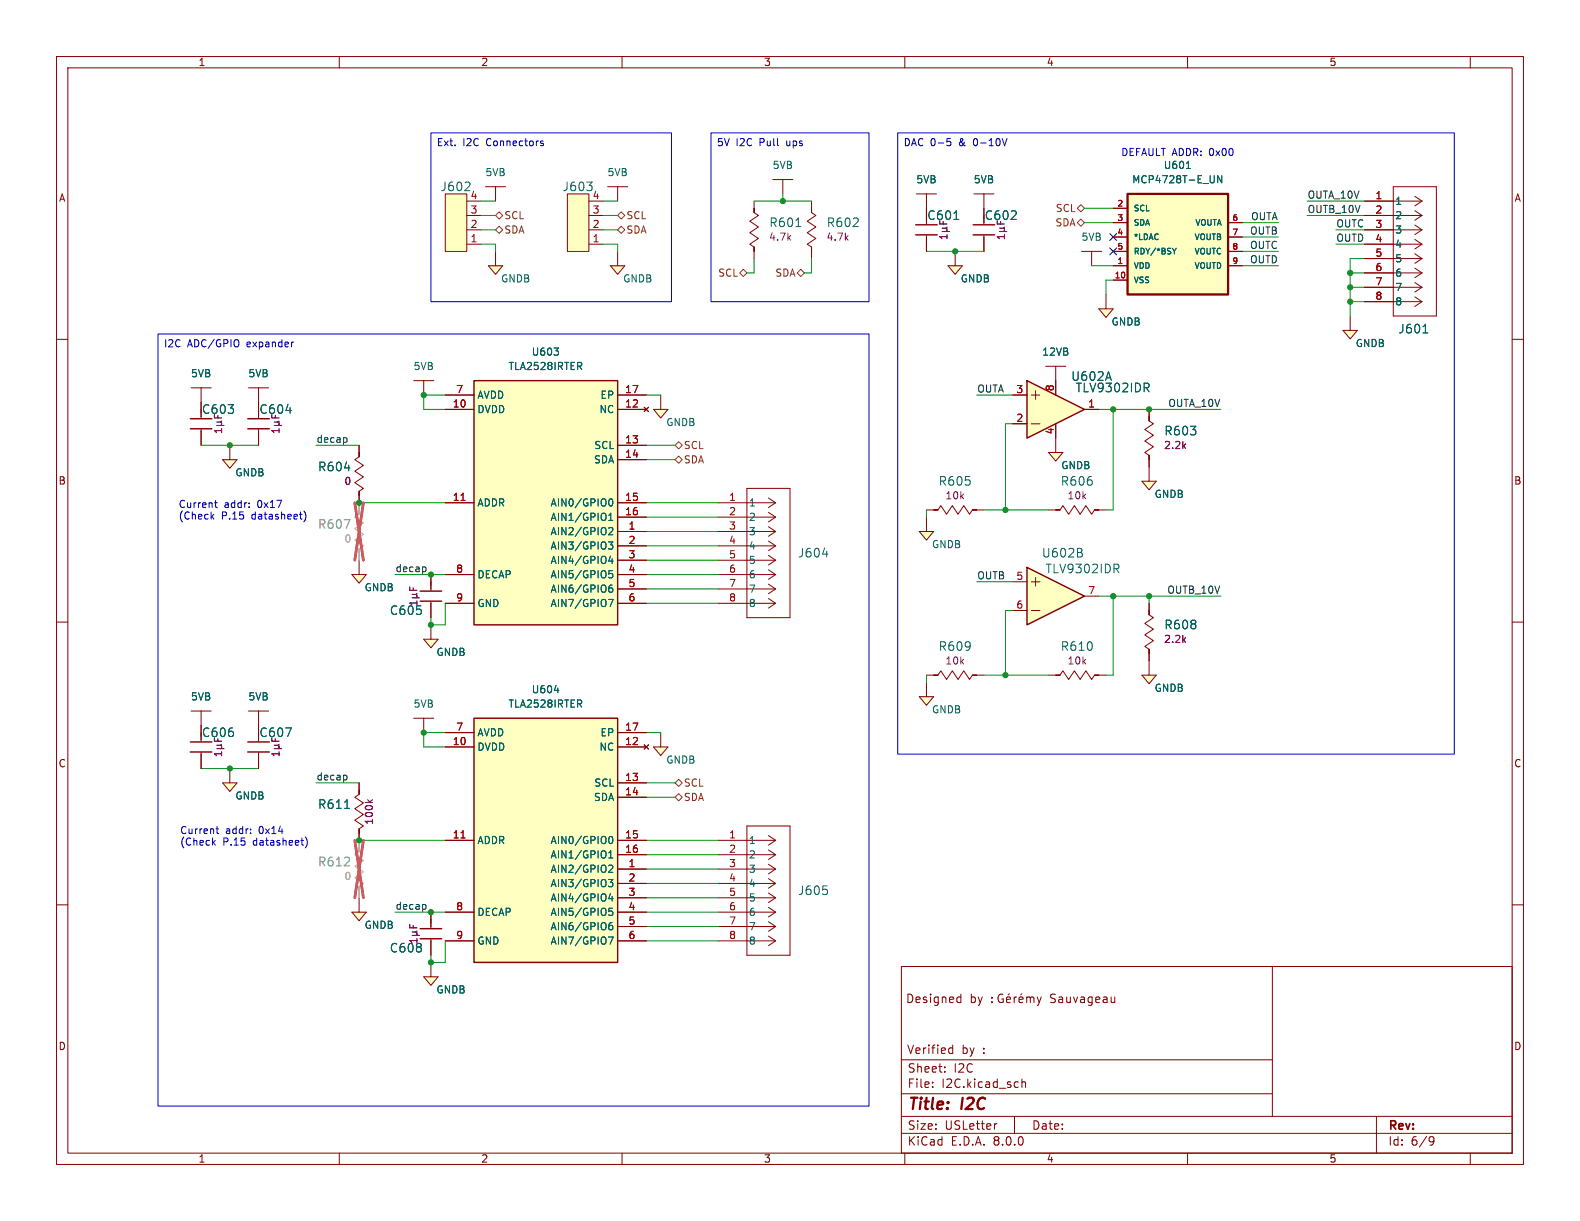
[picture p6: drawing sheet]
<svg xmlns="http://www.w3.org/2000/svg" width="279mm" height="216mm" viewBox="0 0 279 216" stroke-linecap="round" stroke-linejoin="round" font-family="sans-serif">
<g fill="none" stroke="#840000" stroke-width=".18">
<path d="M10 10h259.4v195.9h-259.4zM12 12h255.4v191.9h-255.4zM60 10v2M110 10v2M160 10v2M210 10v2M260 10v2M10 60h2M267.4 60h2M10 110h2M267.4 110h2M35.6 133.1v2.8"/>
<path d="M10 160h2M267.4 160h2M159.4 170.9h108v33h-108zM169.5 176.3l.4 .1M169.9 177.2l-.4 .1M169.9 175.8v1.5M175.4 177.1v.2M175.4 176.4v.1M177.3 175.9a.74 .74 0 0 0-.9 .5 .74 .74 0 0 0 .6 .9l.4-.2v-.5h-.3M178 176.8l.7-.2-.1-.2-.4-.1-.2 .2 .1 .7h.5M178.5 175.7l-.2 .2M179.3 176.3v1"/>
<path d="M179.8 176.3l-.3 .1-.2 .2M180.2 176.8l.7-.2-.1-.2-.4-.1-.2 .2 .1 .7h.5M180.7 175.7l-.2 .2M181.6 176.4l.4-.1 .2 .2M181.6 176.3v1M182.2 176.5l.2-.2 .4 .1v.9M182.2 176.5v.8M183.4 176.3l.4 1M183.8 177.3l-.2 .3-.2 .2M184.1 176.3l-.3 1M197.1 177.1l-.4 .2M197.1 176.3v1"/>
<path d="M225 170.9v26.5M159.4 197.4h108M159.4 193.4h65.6M159.4 187.4h65.6M164.9 192.1v.2M164.9 191.4v.1M167.1 189.4v.2M167.1 188.7v.1M167.9 186.2h.6M167.9 185.4h.6M168.5 184.8v1.5M176.3 198.7l-.3 .1"/>
<path d="M179.4 197.4v3M180.7 190.8v1.5M180.7 191.4l.2-.1 .4 .1 .1 .9M243.4 197.4v6.5M60 203.9v2M110 203.9v2M159.4 200.4h108M160 203.9v2M210 203.9v2M253 201l.5 .1a.99 .99 0 0 1-.4 1.4h-.2M253.6 201.6l-.3 .3h-.3M260 203.9v2"/>
</g>
<path d="M33.7 133h3.8M33.7 131.2h3.8" fill="none" stroke="#840000" stroke-width=".25"/>
<path d="M38.3 132.4h1.3M38.3 131.8h.7M39 131.8l.2 .2v.2l-.2 .2M39.2 132.9v.8M39.2 133.3h-1.3l.4 .4M39.2 131.6l-.2 .2" fill="none" stroke="#840084" stroke-width=".18"/>
<path d="M199.4 34.3h17.8v17.8h-17.8z" fill="#ffffc2"/>
<path d="M199.4 34.3h17.8v17.8h-17.8z" fill="none" stroke="#840000" stroke-width=".41"/>
<g fill="none" stroke="#840000" stroke-width=".18">
<path d="M136.7 31.8h3.5M138.4 31.8v2.5M143.5 37.6l.8 .5-1.6 1 1.6 1-1.6 1 1.6 1.1-1.6 1 .8 .5M143.5 36.8v.8zM143.5 35.6v1.2M196.8 36.8h2.6M196.8 39.4h2.6M217.2 39.4h2.5M143.5 43.7v.8zM143.5 44.5v1.2M196.8 47h2.6M196.8 49.5h2.6"/>
<path d="M196.8 41.9h2.6M196.8 44.5h2.6M217.2 47h2.5M217.2 41.9h2.5M217.2 44.5h2.5"/>
</g>
<path d="M209.8 29.8h.7M216.1 31.1v1.2l-.8-1.2v1.2M207.3 43.9l.4 .5M207.7 44.4v.5M208 43.9l-.3 .5" fill="none" stroke="#006464" stroke-width=".18"/>
<path d="M74.9 172.7h2.6l-1.3 1.5z" fill="#ffffc2"/>
<g fill="none" stroke="#840000" stroke-width=".18">
<path d="M133.3 37.6l.8 .5-1.5 1 1.5 1-1.5 1 1.5 1.1-1.5 1 .7 .5M133.3 36.8v.8zM133.3 35.6v1.2M241.3 38.1h10.2M241.3 35.6h10.2M246.4 33h7.6v22.9h-7.6zM250.2 39.8l1.3 .8M250.2 37.3l1.3 .8M250.2 34.7l1.3 .9M251.5 38.1l-1.3 .8M251.5 35.6l-1.3 .8M133.3 43.7v.8z"/>
<path d="M133.3 44.5v1.2M241.3 53.3h10.2M241.3 50.8h10.2M241.3 48.3h10.2M241.3 45.7h10.2M241.3 43.2h10.2M241.3 40.6h10.2M250.2 52.5l1.3 .8M250.2 50l1.3 .8M250.2 47.4l1.3 .9M250.2 44.9l1.3 .8M250.2 42.3l1.3 .9"/>
<path d="M251.5 53.3l-1.3 .9M251.5 50.8l-1.3 .8M251.5 48.3l-1.3 .8M251.5 45.7l-1.3 .9M251.5 43.2l-1.3 .8M251.5 40.6l-1.3 .9M76.2 101.6v2.8M76.2 106.4v2.8M76.2 170.2v2.5h-1.3l1.3 1.5 1.3-1.5h-1.3"/>
</g>
<path d="M140.7 40.1h.9M251.6 58.9h.9" fill="none" stroke="#006464" stroke-width=".18"/>
<path d="M74.3 106.3h3.8M74.3 104.5h3.8" fill="none" stroke="#840000" stroke-width=".25"/>
<path d="M72.5 103.8v.6h1.2M72.9 105.7h1.3M72.9 105.1h.7M73.1 104v.4M73.6 105.1l.1 .2v.2l-.1 .2M73.7 106.3v.7M73.7 106.6h-1.2l.1 .1M73.7 104.9l-.1 .2" fill="none" stroke="#840084" stroke-width=".18"/>
<path d="M62.2 101.6h2.6l-1.3 1.5z" fill="#ffffc2"/>
<path d="M63.5 99.1v2.5h-1.3l1.3 1.5 1.3-1.5h-1.3" fill="none" stroke="#840000" stroke-width=".18"/>
<path d="M237.5 58.4h2.5l-1.2 1.5z" fill="#ffffc2"/>
<path d="M238.8 55.9v2.5h-1.3l1.3 1.5 1.2-1.5h-1.2M203.2 74.4l.8 .5-1.6 1 1.6 1.1-1.6 1 1.6 1-1.6 1 .8 .5M203.2 73.7v.7zM203.2 72.4v1.3M203.2 80.5v.8zM203.2 81.3v1.3" fill="none" stroke="#840000" stroke-width=".18"/>
<path d="M115.6 132.1h2.5l-1.3 1.5z" fill="#ffffc2"/>
<g fill="none" stroke="#840000" stroke-width=".18">
<path d="M73.2 67.3h3.5M74.9 67.3v2.6M163.8 90.2h1.3M165.1 90.2h.8zM165.9 90.2l.5-.8 1 1.5 1-1.5 1 1.5 1-1.5 1 1.5 .6-.7M172 90.2h.7zM172.7 90.2h1.3M163.8 119.4h1.3M165.1 119.4h.8zM165.9 119.4l.5-.8 1 1.5 1-1.5 1 1.5 1-1.5 1 1.5 .6-.7M172 119.4h.7zM172.7 119.4h1.3"/>
<path d="M116.8 129.5v2.6h-1.2l1.2 1.5 1.3-1.5h-1.3"/>
</g>
<path d="M162.6 123.2h2.5l-1.3 1.5z" fill="#ffffc2"/>
<path d="M163.8 120.7v2.5h-1.2l1.2 1.5 1.3-1.5h-1.3" fill="none" stroke="#840000" stroke-width=".18"/>
<path d="M201.9 85.1h2.6l-1.3 1.5z" fill="#ffffc2"/>
<path d="M203.2 82.6v2.5h-1.3l1.3 1.5 1.3-1.5h-1.3M203.2 114.8v.8zM203.2 108.7l.8 .5-1.6 1 1.6 1.1-1.6 1 1.6 1-1.6 1 .8 .5M203.2 108v.7zM203.2 106.7v1.3M203.2 115.6v1.2" fill="none" stroke="#840000" stroke-width=".18"/>
<path d="M39.4 81.3h2.5l-1.3 1.5z" fill="#ffffc2"/>
<path d="M40.6 78.7v2.6h-1.2l1.2 1.5 1.3-1.5h-1.3M45.7 75.9v2.8" fill="none" stroke="#840000" stroke-width=".18"/>
<path d="M43.8 75.8h3.8M43.8 74h3.8" fill="none" stroke="#840000" stroke-width=".25"/>
<path d="M48.5 75.2h1.3M48.5 74.6h.7M49.2 74.6l.1 .2v.3l-.1 .1M49.3 75.8v.7M49.3 76.1h-1.2l.3 .4M49.3 74.4l-.1 .2" fill="none" stroke="#840084" stroke-width=".18"/>
<path d="M115.6 72.4h2.5l-1.3 1.5z" fill="#ffffc2"/>
<path d="M116.8 69.9v2.5h-1.2l1.2 1.5 1.3-1.5h-1.3" fill="none" stroke="#840000" stroke-width=".18"/>
<path d="M162.6 94h2.5l-1.3 1.5z" fill="#ffffc2"/>
<path d="M43.9 68.6h3.6M45.7 68.6v2.5M163.8 91.4v2.6h-1.2l1.2 1.5 1.3-1.5h-1.3M185.4 90.2h1.3M186.7 90.2h.8zM187.5 90.2l.5-.8 1 1.5 1-1.5 1 1.5 1-1.5 1 1.5 .5-.7M193.5 90.2h.8zM194.3 90.2h1.3M33.8 125.7h3.5M35.6 125.7v2.6" fill="none" stroke="#840000" stroke-width=".18"/>
<path d="M185.4 80h2.6l-1.3 1.5z" fill="#ffffc2"/>
<path d="M186.7 77.5v2.5h-1.3l1.3 1.5 1.3-1.5h-1.3" fill="none" stroke="#840000" stroke-width=".18"/>
<path d="M181.6 100.3l10.2 5.1-10.2 5.1z" fill="#ffffc2"/>
<path d="M179.1 108h2.5M179.1 102.9h2.5M182.4 108h1.5M182.4 102.9h1.5M183.1 102.1v1.5M191.8 105.4h2.5" fill="none" stroke="#840000" stroke-width=".18"/>
<path d="M181.6 100.3l10.2 5.1-10.2 5.1z" fill="none" stroke="#840000" stroke-width=".25"/>
<path d="M191.3 97.8l.1 .2-.1 .4M191.3 97.1v.4M197.7 99.8l.2 .2-.2 .5M197.4 100.6l.5 .7" fill="none" stroke="#006464" stroke-width=".18"/>
<path d="M74.9 113h2.6l-1.3 1.6z" fill="#ffffc2"/>
<path d="M76.2 110.5v2.5h-1.3l1.3 1.6 1.3-1.6h-1.3" fill="none" stroke="#840000" stroke-width=".18"/>
<path d="M83.8 67.3h25.4v43.2h-25.4z" fill="#ffffc2"/>
<path d="M33.7 75.8h3.8M33.7 74h3.8M83.8 67.3h25.4v43.2h-25.4z" fill="none" stroke="#840000" stroke-width=".25"/>
<g fill="none" stroke="#840000" stroke-width=".18">
<path d="M35.6 75.9v2.8M63.5 78.7v1.3M78.7 72.4h5.1M78.7 69.9h5.1M109.2 72.4h5.1M109.2 78.7h5.1M109.2 69.9h5.1M113.9 72l.8 .8M114.7 72l-.8 .8M63.5 80v.8zM63.5 80.8l-.8 .5 1.6 1-1.6 1 1.6 1-1.6 1 1.6 1.1-.8 .5M63.5 86.9v.7z"/>
<path d="M63.5 87.6v1.3M78.7 88.9h5.1M109.2 94h5.1M109.2 88.9h5.1M109.2 81.3h5.1M109.2 91.4h5.1M109.2 96.5h5.1M109.2 99.1h5.1M78.7 101.6h5.1M78.7 106.7h5.1M109.2 101.6h5.1M109.2 104.1h5.1"/>
<path d="M109.2 106.7h5.1"/>
</g>
<g fill="none" stroke="#006464" stroke-width=".18">
<path d="M98 61.5h.8l-.5 .5M98.7 62.1v.6M102.4 64.7l.5 .6M102.8 64.2v.4M107.6 95.8h.8l-.5 .5 .4 .1v.6l-.2 .1-.5-.1M107.6 93.4l.5-.1 .3 .4-.8 .9h.8M107.6 92h.8M107.6 91.1l.4-.4v1.3M107.8 88.3l.1-.1a.68 .68 0 0 1 .5 .6 .68 .68 0 0 1-.5 .7l-.1-.1-.2-.4zM107.9 98.3l-.3 .9h.8M108.2 98.8v.8M107.6 106h.8l-.5 1.3"/>
<path d="M108.2 103.4l-.3 .1a.86 .86 0 0 0 0 1.2l.4-.1 .1-.4-.3-.3-.3 .1-.2 .2M108.3 100.9h-.6l-.1 .6 .2-.1 .4 .1 .2 .1-.1 .5-.2 .1-.5-.1"/>
</g>
<path d="M81.5 88.5h.7" fill="none" stroke="#a90000" stroke-width=".18"/>
<path d="M38.3 75.2h1.3M38.3 74.6h.7M39 74.6l.2 .2v.3l-.2 .1M39.2 75.8v.7M39.2 76.1h-1.3l.4 .4M39.2 74.4l-.2 .2" fill="none" stroke="#840084" stroke-width=".18"/>
<path d="M78.7 34.3h3.8v10.2h-3.8z" fill="#ffffc2"/>
<path d="M78.7 34.3h3.8v10.2h-3.8zM82.5 38.1h2.6M82.5 35.6h2.6M82.5 43.2h2.6M82.5 40.6h2.6" fill="none" stroke="#840000" stroke-width=".18"/>
<path d="M82.2 33.7h.9M83 32.3v.5" fill="none" stroke="#006464" stroke-width=".18"/>
<path d="M86.4 47h2.5l-1.3 1.5z" fill="#ffffc2"/>
<path d="M87.6 44.5v2.5h-1.2l1.2 1.5 1.3-1.5h-1.3" fill="none" stroke="#840000" stroke-width=".18"/>
<path d="M100.3 34.3h3.8v10.2h-3.8z" fill="#ffffc2"/>
<path d="M85.9 33h3.5M87.6 33v2.6M100.3 34.3h3.8v10.2h-3.8zM104.1 38.1h2.6M104.1 35.6h2.6M107.4 33h3.6M109.2 33v2.6M104.1 43.2h2.6M104.1 40.6h2.6" fill="none" stroke="#840000" stroke-width=".18"/>
<path d="M103.8 32.2h.9l-.5 .6M104.6 32.9v.7" fill="none" stroke="#006464" stroke-width=".18"/>
<path d="M107.9 47h2.6l-1.3 1.5z" fill="#ffffc2"/>
<path d="M109.2 44.5v2.5h-1.3l1.3 1.5 1.3-1.5h-1.3" fill="none" stroke="#840000" stroke-width=".18"/>
<path d="M63.5 90.2v.7zM63.5 90.9l-.8 .5 1.6 1.1-1.6 1 1.6 1-1.6 1 1.6 1-.8 .5M63.5 97v.8zM63.5 88.9v1.3M63.5 97.8v1.3" fill="none" stroke="#a1a1a1" stroke-width=".18"/>
<path d="M62.7 88.9l1.6 10.2M64.3 88.9l-1.6 10.2" fill="none" stroke="#e75356" stroke-width=".46"/>
<path d="M201.9 119.4h2.6l-1.3 1.5z" fill="#ffffc2"/>
<path d="M191.3 44.5h3.5M193 44.5v2.5M203.2 116.8v2.6h-1.3l1.3 1.5 1.3-1.5h-1.3" fill="none" stroke="#840000" stroke-width=".18"/>
<path d="M62.2 161.3h2.6l-1.3 1.5z" fill="#ffffc2"/>
<path d="M63.5 158.8v2.5h-1.3l1.3 1.5 1.3-1.5h-1.3" fill="none" stroke="#840000" stroke-width=".18"/>
<path d="M194.3 54.6h2.5l-1.2 1.5z" fill="#ffffc2"/>
<path d="M172.2 34.3h3.6M174 34.3v2.5M195.6 52.1v2.5h-1.3l1.3 1.5 1.2-1.5h-1.2" fill="none" stroke="#840000" stroke-width=".18"/>
<path d="M167.6 47h2.6l-1.3 1.5z" fill="#ffffc2"/>
<path d="M168.9 44.5v2.5h-1.3l1.3 1.5 1.3-1.5h-1.3M184.9 64.8h3.6M186.7 64.8v2.5" fill="none" stroke="#840000" stroke-width=".18"/>
<path d="M181.6 67.3l10.2 5.1-10.2 5.1z" fill="#ffffc2"/>
<g fill="none" stroke="#840000" stroke-width=".18">
<path d="M162.1 34.3h3.5M163.8 34.3v2.5M174 41.7v2.8M33.8 68.6h3.5M35.6 68.6v2.5M179.1 74.9h2.5M179.1 69.9h2.5M182.4 74.9h1.5M182.4 69.9h1.5M183.1 69.1v1.5M186.7 67.3v2.6M186.7 74.9v2.6"/>
<path d="M191.8 72.4h2.5M63.5 139.7v.8zM63.5 138.4v1.3M73.2 127h3.5M74.9 127v2.5M63.5 140.5l-.8 .5 1.6 1-1.6 1 1.6 1-1.6 1 1.6 1.1-.8 .5M63.5 146.6v.7zM63.5 147.3v1.3"/>
</g>
<path d="M172.1 39.8h3.8M172.1 41.5h3.8M181.6 67.3l10.2 5.1-10.2 5.1z" fill="none" stroke="#840000" stroke-width=".25"/>
<path d="M202.7 68.6l.5 .7M203.1 67.8l.1 .2-.1 .5M60.9 142.9h.9" fill="none" stroke="#006464" stroke-width=".18"/>
<path d="M176.8 40.9h1.2M176.8 40.3h.6M177.4 40.3l.2 .2v.3l-.2 .1M177.6 41.5v.7M177.6 41.8h-1.3l.4 .4M177.6 40.2l-.2 .1M65 141.4l.5 .5M65.9 141.4l-.5 .4" fill="none" stroke="#840084" stroke-width=".18"/>
<path d="M63.5 149.9v.7zM63.5 150.6l-.8 .5 1.6 1-1.6 1.1 1.6 1-1.6 1 1.6 1-.8 .5M63.5 156.7v.8zM63.5 148.6v1.3M63.5 157.5v1.3" fill="none" stroke="#a1a1a1" stroke-width=".18"/>
<path d="M62.7 148.6l1.6 10.2M64.3 148.6l-1.6 10.2" fill="none" stroke="#e75356" stroke-width=".46"/>
<path d="M39.4 138.4h2.5l-1.3 1.6z" fill="#ffffc2"/>
<g fill="none" stroke="#840000" stroke-width=".18">
<path d="M163.8 41.7v2.8M127 99.1h10.2M127 96.5h10.2M127 94h10.2M127 91.4h10.2M127 88.9h10.2M132.1 86.4h7.6v22.8h-7.6zM135.9 98.2l1.3 .9M135.9 95.7l1.3 .8M135.9 93.1l1.3 .9M135.9 90.6l1.3 .8M135.9 88.1l1.3 .8"/>
<path d="M137.2 99.1l-1.3 .8M137.2 96.5l-1.3 .9M137.2 94l-1.3 .8M137.2 91.4l-1.3 .9M137.2 88.9l-1.3 .8M127 106.7h10.2M127 104.1h10.2M127 101.6h10.2M135.9 105.8l1.3 .9M135.9 103.3l1.3 .8M135.9 100.8l1.3 .8M137.2 106.7l-1.3 .8"/>
<path d="M137.2 104.1l-1.3 .9M137.2 101.6l-1.3 .8M185.4 119.4h1.3M186.7 119.4h.8zM187.5 119.4l.5-.8 1 1.5 1-1.5 1 1.5 1-1.5 1 1.5 .5-.7M193.5 119.4h.8zM194.3 119.4h1.3M40.6 135.9v2.5h-1.2l1.2 1.6 1.3-1.6h-1.3M43.9 125.7h3.6M45.7 125.7v2.6M45.7 133.1v2.8M76.2 161.3v2.8"/>
<path d="M76.2 166.1v2.8"/>
</g>
<path d="M161.9 39.8h3.8M161.9 41.5h3.8M43.8 133h3.8M43.8 131.2h3.8M74.3 166h3.8M74.3 164.2h3.8" fill="none" stroke="#840000" stroke-width=".25"/>
<path d="M168.7 38.8h.9M145.5 98h.9" fill="none" stroke="#006464" stroke-width=".18"/>
<g fill="none" stroke="#840084" stroke-width=".18">
<path d="M166.6 40.9h1.3M166.6 40.3h.7M167.3 40.3l.2 .2v.3l-.2 .1M167.5 41.5v.7M167.5 41.8h-1.3l.4 .4M167.5 40.2l-.2 .1M48.5 132.4h1.3M48.5 131.8h.7M49.2 131.8l.1 .2v.2l-.1 .2M49.3 132.9v.8M49.3 133.3h-1.2l.3 .4M49.3 131.6l-.1 .2"/>
<path d="M72.5 163.5v.6h1.2M72.9 165.4h1.3M72.9 164.8h.7M73.1 163.6v.5M73.6 164.8l.1 .2v.2l-.1 .2M73.7 165.9v.8M73.7 166.3h-1.2l.1 .1M73.7 164.6l-.1 .2"/>
</g>
<path d="M83.8 127h25.4v43.2h-25.4z" fill="#ffffc2"/>
<path d="M83.8 127h25.4v43.2h-25.4z" fill="none" stroke="#840000" stroke-width=".25"/>
<g fill="none" stroke="#840000" stroke-width=".18">
<path d="M196.8 36.8h2.6M196.8 39.4h2.6M217.2 39.4h2.5M241.3 35.6h5.1M241.3 38.1h5.1M163.8 41.9v2.6M174 41.9v2.6M196.8 47h2.6M196.8 49.5h2.6M196.8 41.9h2.6M196.8 44.5h2.6M217.2 47h2.5"/>
<path d="M217.2 41.9h2.5M217.2 44.5h2.5M241.3 40.6h5.1M241.3 43.2h5.1M241.3 45.7h5.1M241.3 48.3h5.1M241.3 50.8h5.1M241.3 53.3h5.1M35.6 76.2v2.5M45.7 76.2v2.5M63.5 78.7v1.3M78.7 72.4h5.1"/>
<path d="M78.7 69.9h5.1M109.2 72.4h5.1M109.2 78.7h5.1M109.2 69.9h5.1M113.9 72l.8 .8M114.7 72l-.8 .8M179.1 69.9h2.5M179.1 74.9h2.5M186.7 67.3v2.6M186.7 74.9v2.6M191.8 72.4h2.5M203.2 72.4v1.3"/>
<path d="M63.5 87.6v1.3M78.7 88.9h5.1M109.2 94h5.1M109.2 88.9h5.1M109.2 81.3h5.1M109.2 91.4h5.1M109.2 96.5h5.1M109.2 99.1h5.1M203.2 81.3v1.3M76.2 101.6v2.5M76.2 106.7v2.5M78.7 101.6h5.1"/>
<path d="M78.7 106.7h5.1M109.2 101.6h5.1M109.2 104.1h5.1M109.2 106.7h5.1M203.2 106.7v1.3M203.2 115.6v1.2M35.6 133.4v2.5M45.7 133.4v2.5M63.5 138.4v1.3M78.7 132.1h5.1M78.7 129.5h5.1M109.2 132.1h5.1"/>
<path d="M109.2 138.4h5.1M109.2 129.5h5.1M113.9 131.7l.8 .8M114.7 131.7l-.8 .8M63.5 147.3v1.3M78.7 148.6h5.1M109.2 153.7h5.1M109.2 148.6h5.1M109.2 141h5.1M109.2 151.1h5.1M109.2 156.2h5.1M109.2 158.8h5.1"/>
<path d="M127 153.7h10.2M127 148.6h10.2M127 151.1h10.2M127 156.2h10.2M127 158.8h10.2M132.1 146.1h7.6v22.8h-7.6zM135.9 157.9l1.3 .9M135.9 155.4l1.3 .8M135.9 152.8l1.3 .9M135.9 150.3l1.3 .8M135.9 147.7l1.3 .9M137.2 158.8l-1.3 .8"/>
<path d="M137.2 156.2l-1.3 .9M137.2 153.7l-1.3 .8M137.2 151.1l-1.3 .9M137.2 148.6l-1.3 .8M76.2 161.3v2.5M76.2 166.4v2.5M78.7 161.3h5.1M78.7 166.4h5.1M109.2 161.3h5.1M109.2 163.8h5.1M109.2 166.4h5.1M127 161.3h10.2"/>
<path d="M127 163.8h10.2M127 166.4h10.2M135.9 165.5l1.3 .9M135.9 163l1.3 .8M135.9 160.4l1.3 .9M137.2 166.4l-1.3 .8M137.2 163.8l-1.3 .9M137.2 161.3l-1.3 .8"/>
</g>
<g fill="none" stroke="#006464" stroke-width=".18">
<path d="M168.7 38.8h.9M209.8 29.8h.7M216.1 31.1v1.2l-.8-1.2v1.2M207.3 43.9l.4 .5M207.7 44.4v.5M208 43.9l-.3 .5M251.6 58.9h.9M98 61.5h.8l-.5 .5M98.7 62.1v.6M102.4 64.7l.5 .6M102.8 64.2v.4M202.7 68.6l.5 .7"/>
<path d="M203.1 67.8l.1 .2-.1 .5M107.6 95.8h.8l-.5 .5 .4 .1v.6l-.2 .1-.5-.1M107.6 93.4l.5-.1 .3 .4-.8 .9h.8M107.6 91.1l.4-.4v1.3M107.6 92h.8M107.8 88.3l.1-.1a.68 .68 0 0 1 .5 .6 .68 .68 0 0 1-.5 .7l-.1-.1-.2-.4zM107.9 98.3l-.3 .9h.8M108.2 98.8v.8M107.6 106h.8l-.5 1.3M108.2 103.4l-.3 .1a.86 .86 0 0 0 0 1.2l.4-.1 .1-.4-.3-.3-.3 .1-.2 .2M108.3 100.9h-.6l-.1 .6 .2-.1 .4 .1 .2 .1-.1 .5-.2 .1-.5-.1M98 122.1h.8"/>
<path d="M102.4 124.4l.5 .6M102.8 123.9v.4M60.9 142.9h.9M107.6 155.5h.8l-.5 .5 .4 .1v.6l-.2 .1-.5-.1M107.6 153.1l.5-.1 .3 .3-.8 .9h.8M107.6 151.7h.8M107.6 150.8l.4-.4v1.3M107.8 148l.1-.1a.68 .68 0 0 1 .5 .6 .68 .68 0 0 1-.5 .7l-.1-.2-.2-.3zM107.9 158l-.3 .9h.8M108.2 158.5v.8M146.3 157.4v.6M107.6 165.7h.8l-.5 1.2"/>
<path d="M108.2 163.1l-.3 .1a.86 .86 0 0 0 0 1.2l.4-.1 .1-.4-.3-.3-.3 .1-.2 .2M108.3 160.6h-.6l-.1 .6 .2-.1h.4l.2 .2-.1 .4-.2 .2-.5-.2"/>
</g>
<path d="M81.5 88.5h.7M81.5 148.2h.7" fill="none" stroke="#a90000" stroke-width=".18"/>
<path d="M88.3 37.5l.6 .6-.6 .6-.7-.6zM109.2 38.1l.7-.6 .6 .6-.6 .6zM190.5 39.4l.6-.7 .7 .7-.7 .6zM190.5 36.8l.6-.6 .7 .6-.7 .7zM87.6 40.6l.7-.6 .6 .6-.6 .7zM109.9 40l.6 .6-.6 .7-.7-.7zM130.8 48.3l.6-.7 .7 .7-.7 .6zM141 48.3l.6-.7 .6 .7-.6 .6zM119.4 78.7l.6-.6 .6 .6-.6 .7zM120 80.6l.6 .7-.6 .6-.6-.6zM120 137.8l.6 .6-.6 .7-.6-.7zM119.4 141l.6-.7 .6 .7-.6 .6z" fill="none" stroke="#725600" stroke-width=".18"/>
<path d="M61.2 77.4l.2 .2-.2 .6M75.2 100.3l.1 .2-.1 .5M61.2 137.1l.2 .2-.2 .6M75.2 160l.1 .2-.1 .5" fill="none" stroke="#0f0f0f" stroke-width=".18"/>
<g fill="none" stroke="#0000c2" stroke-width=".18">
<path d="M76.2 23.5h42.5v29.8h-42.5zM95.6 25.3l.5 .1v.2l-.2 .2-.3-.1M95.6 25h.5M125.7 23.5h28v29.8h-28zM158.7 23.5h98.5v109.9h-98.5zM167.5 25h.4l.2 .2-.1 .5h-.5M167.5 24.5h.6M178.1 24.5l-.5 1.3M27.9 59.1h125.8v136.5h-125.8zM51.9 60.5h-.2M37.5 91.3l.3 .5M37.8 90.9l-.5 .5"/>
<path d="M37.9 88.9h.5M38.1 88.5v1.1l.3 .1M53.7 90.3a1.46 1.46 0 0 1 0 2M37.7 149l.4 .4M38.1 148.6l-.5 .5M38.2 146.6h.5M38.4 146.1v1.1l.3 .2M54 148a1.46 1.46 0 0 1 0 1.9"/>
</g>
<g fill="none" stroke="#009600" stroke-width=".18">
<path d="M85.1 35.6h2.5M85.1 38.1h2.5M106.7 35.6h2.5M106.7 38.1h2.5M133.3 35.6h10.2M138.4 34.3v1.3M191.8 36.8h5M191.8 39.4h5M219.7 39.4h6.4M231.1 35.6h10.2M231.1 38.1h10.2M85.1 43.2h2.5v1.3"/>
<path d="M85.1 40.6h2.5M106.7 43.2h2.5v1.3M106.7 40.6h2.5M133.3 45.7v2.6h-1.2M143.5 45.7v2.6h-1.3M163.8 44.5h10.2M193 47h3.8M196.8 49.5h-1.2v2.6M219.7 44.5h6.4M219.7 47h6.4M219.7 41.9h6.4M236.2 43.2h5.1"/>
<path d="M236.2 40.6h5.1M238.8 48.3h2.5M238.8 53.3h2.5M238.8 50.8h2.5M241.3 45.7h-2.5v10.2M35.6 78.7h10.1M55.9 78.7h7.6M78.7 69.9h-3.8v2.5h3.8M114.3 78.7h5.1M114.3 69.9h2.5M172.7 69.9h6.4M179.1 74.9h-1.3v15.3"/>
<path d="M194.3 72.4h21.6M196.8 72.4v17.8h-1.2M63.5 88.9h15.2M114.3 88.9h12.7M114.3 81.3h5.1M114.3 94h12.7M114.3 99.1h12.7M114.3 96.5h12.7M114.3 91.4h12.7M163.8 90.2v1.2M174 90.2h11.4M69.8 101.6h8.9"/>
<path d="M78.7 106.7v3.8h-2.5v-1.3M114.3 101.6h12.7M114.3 106.7h12.7M114.3 104.1h12.7M163.8 119.4v1.3M172.7 102.9h6.4M174 119.4h11.4M179.1 108h-1.3v11.4M194.3 105.4h21.6M196.8 105.4v14h-1.2M203.2 105.4v1.3M35.6 135.9h10.1"/>
<path d="M55.9 138.4h7.6M78.7 129.5h-3.8v2.6h3.8M114.3 129.5h2.5M114.3 138.4h5.1M63.5 148.6h15.2M114.3 148.6h12.7M114.3 156.2h12.7M114.3 158.8h12.7M114.3 151.1h12.7M114.3 153.7h12.7M114.3 141h5.1M69.8 161.3h8.9"/>
<path d="M78.7 166.4v3.8h-2.5v-1.3M114.3 161.3h12.7M114.3 163.8h12.7M114.3 166.4h12.7"/>
</g>
<path d="M196.2 41.3l1.3 1.2M196.2 43.8l1.3 1.3M197.5 41.3l-1.3 1.2M197.5 43.8l-1.3 1.3" fill="none" stroke="#000084" stroke-width=".18"/>
<path d="M63.5 88.9v1.3M63.5 97.8v1.3M63.5 148.6v1.3M63.5 157.5v1.3" fill="none" stroke="#a1a1a1" stroke-width=".18"/>
<path d="M62.7 88.9l1.6 10.2M64.3 88.9l-1.6 10.2M62.7 148.6l1.6 10.2M64.3 148.6l-1.6 10.2" fill="none" stroke="#e75356" stroke-width=".46"/>
<g fill="none" stroke="#840084" stroke-width=".18">
<path d="M166.6 40.9h1.3M166.6 40.3h.7M167.3 40.3l.2 .2v.3l-.2 .1M167.5 41.5v.7M167.5 41.8h-1.3l.4 .4M167.5 40.2l-.2 .1M176.8 40.9h1.2M176.8 40.3h.6M177.4 40.3l.2 .2v.3l-.2 .1M177.6 41.8h-1.3l.4 .4M177.6 41.5v.7M177.6 40.2l-.2 .1"/>
<path d="M38.3 75.2h1.3M38.3 74.6h.7M39 74.6l.2 .2v.3l-.2 .1M39.2 75.8v.7M39.2 76.1h-1.3l.4 .4M39.2 74.4l-.2 .2M48.5 75.2h1.3M48.5 74.6h.7M49.2 74.6l.1 .2v.3l-.1 .1M49.3 75.8v.7M49.3 76.1h-1.2l.3 .4M49.3 74.4l-.1 .2"/>
<path d="M72.5 103.8v.6h1.2M72.9 105.7h1.3M72.9 105.1h.7M73.1 104v.4M73.6 105.1l.1 .2v.2l-.1 .2M73.7 106.3v.7M73.7 106.6h-1.2l.1 .1M73.7 104.9l-.1 .2M38.3 132.4h1.3M38.3 131.8h.7M39 131.8l.2 .2v.2l-.2 .2M39.2 133.3h-1.3l.4 .4"/>
<path d="M39.2 132.9v.8M39.2 131.6l-.2 .2M48.5 132.4h1.3M48.5 131.8h.7M49.2 131.8l.1 .2v.2l-.1 .2M49.3 132.9v.8M49.3 133.3h-1.2l.3 .4M49.3 131.6l-.1 .2M65 141.4l.5 .5M65.9 141.4l-.5 .4M72.5 163.5v.6h1.2M72.9 165.4h1.3"/>
<path d="M72.9 164.8h.7M73.1 163.6v.5M73.6 164.8l.1 .2v.2l-.1 .2M73.7 165.9v.8M73.7 166.3h-1.2l.1 .1M73.7 164.6l-.1 .2"/>
</g>
<g fill="#009600" stroke="#009600" stroke-width=".18">
<circle cx="138.4" cy="35.6" r=".46"/>
<circle cx="63.5" cy="148.6" r=".46"/>
<circle cx="76.2" cy="110.5" r=".46"/>
<circle cx="74.9" cy="129.5" r=".46"/>
<circle cx="40.6" cy="135.9" r=".46"/>
<circle cx="76.2" cy="170.2" r=".46"/>
<circle cx="76.2" cy="161.3" r=".46"/>
<circle cx="76.2" cy="101.6" r=".46"/>
<circle cx="63.5" cy="88.9" r=".46"/>
<circle cx="74.9" cy="69.9" r=".46"/>
<circle cx="40.6" cy="78.7" r=".46"/>
<circle cx="238.8" cy="50.8" r=".46"/>
<circle cx="238.8" cy="48.3" r=".46"/>
<circle cx="238.8" cy="53.3" r=".46"/>
<circle cx="196.8" cy="105.4" r=".46"/>
<circle cx="177.8" cy="90.2" r=".46"/>
<circle cx="177.8" cy="119.4" r=".46"/>
<circle cx="196.8" cy="72.4" r=".46"/>
<circle cx="203.2" cy="72.4" r=".46"/>
<circle cx="203.2" cy="105.4" r=".46"/>
<circle cx="168.9" cy="44.5" r=".46"/>
</g>
<g font-size="2.8" fill="#840000">
<text x="160.4" y="196.8">Title:</text>
<text x="170.1" y="196.8">I2C</text>
</g>
<g font-size="2.1" fill="#006464">
<text x="77.8" y="34">J602</text>
<text x="99.4" y="34">J603</text>
<text x="135.9" y="40.4">R601</text>
<text x="146.1" y="40.4">R602</text>
<text x="247.2" y="59.2">J601</text>
<text x="189.3" y="67.5">U602A</text>
<text x="190.1" y="69.6">TLV9302IDR</text>
<text x="205.8" y="77.2">R603</text>
<text x="56.1" y="83.5">R604</text>
<text x="165.9" y="86.1">R605</text>
<text x="187.5" y="86.1">R606</text>
<text x="141" y="98.8">J604</text>
<text x="184.1" y="98.8">U602B</text>
<text x="184.8" y="101.6">TLV9302IDR</text>
<text x="205.8" y="111.5">R608</text>
<text x="165.9" y="115.3">R609</text>
<text x="187.5" y="115.3">R610</text>
<text x="56.1" y="143.2">R611</text>
<text x="141" y="158.5">J605</text>
</g>
<g font-size="2.1" fill="#840000">
<text x="163.9" y="39.1">C601</text>
<text x="174" y="39.1">C602</text>
<text x="35.6" y="73.4">C603</text>
<text x="45.8" y="73.4">C604</text>
<text x="35.6" y="130.5">C606</text>
<text x="45.8" y="130.5">C607</text>
<text x="160.1" y="177.6">Designed</text>
<text x="171.5" y="177.6">by</text>
<text x="185.5" y="177.6">Sauvageau</text>
<text x="160.3" y="186.6">Verified</text>
<text x="160.4" y="189.9">Sheet:</text>
<text x="168.6" y="189.9">I2C</text>
<text x="170" y="186.6">by</text>
<text x="173.8" y="186.6">:</text>
<text x="160.4" y="192.6">File:</text>
<text x="166.5" y="192.6">I2C.kicad_sch</text>
<text x="160.4" y="202.8">KiCad</text>
<text x="160.4" y="200">Size:</text>
<text x="167.1" y="200">USLetter</text>
<text x="168.1" y="202.8">E.D.A.</text>
<text x="175.7" y="202.8">8.0.0</text>
<text x="182.4" y="200">Date:</text>
<text x="245.4" y="200.2">Rev:</text>
<text x="245.4" y="202.8">Id:</text>
<text x="249.5" y="202.8">6/9</text>
</g>
<g font-size="2.1" fill="#989898">
<text x="56.1" y="93.7">R607</text>
<text x="56.1" y="153.4">R612</text>
</g>
<g font-size="2.1" fill="#840084">
<text x="68.8" y="108.9">C605</text>
<text x="68.8" y="168.6">C608</text>
</g>
<g font-size="1.8" fill="#840000">
<text x="35" y="11.9">1</text>
<text x="85" y="11.9">2</text>
<text x="135" y="11.9">3</text>
<text x="185" y="11.9">4</text>
<text x="235" y="11.9">5</text>
<text x="10.3" y="35.9">A</text>
<text x="267.7" y="35.9">A</text>
<text x="10.3" y="85.9">B</text>
<text x="267.7" y="85.9">B</text>
<text x="10.3" y="135.9">C</text>
<text x="267.7" y="135.9">C</text>
<text x="10.3" y="185.9">D</text>
<text x="267.7" y="185.9">D</text>
<text x="35" y="205.8">1</text>
<text x="85" y="205.8">2</text>
<text x="135" y="205.8">3</text>
<text x="185" y="205.8">4</text>
<text x="235" y="205.8">5</text>
</g>
<g font-size="1.8" fill="#0000c2">
<text x="77.2" y="26.2">Ext.</text>
<text x="81.8" y="26.2">I2C</text>
<text x="86.1" y="26.2">Connectors</text>
<text x="126.7" y="26.2">5V</text>
<text x="130.2" y="26.2">I2C</text>
<text x="134.4" y="26.2">Pull</text>
<text x="139.3" y="26.2">ups</text>
<text x="159.7" y="26.2">DAC 0-5</text>
<text x="169.7" y="26.2">&amp;</text>
<text x="172.4" y="26.2">0-10V</text>
<text x="198.2" y="27.8">DEFAULT ADDR: 0x00</text>
<text x="28.9" y="61.7">I2C</text>
<text x="33.1" y="61.7">ADC/GPIO</text>
<text x="43.8" y="61.7">expander</text>
<text x="31.5" y="89.9">Current</text>
<text x="39.6" y="89.9">addr:</text>
<text x="45.6" y="89.9">0x17</text>
<text x="31.5" y="92">(Check</text>
<text x="39.1" y="92">P.15</text>
<text x="44.6" y="92">datasheet)</text>
<text x="31.7" y="147.6">Current</text>
<text x="31.7" y="149.6">(Check</text>
<text x="39.4" y="149.6">P.15</text>
<text x="39.9" y="147.6">addr:</text>
<text x="44.9" y="149.6">datasheet)</text>
<text x="45.9" y="147.6">0x14</text>
</g>
<g font-size="1.8" fill="#a90000">
<text x="83.1" y="35.3">4</text>
<text x="243.1" y="35.3">1</text>
<text x="83.1" y="40.4">2</text>
<text x="83.1" y="37.8">3</text>
<text x="104.7" y="40.4">2</text>
<text x="104.7" y="37.8">3</text>
<text x="243.1" y="37.8">2</text>
<text x="243.1" y="40.4">3</text>
<text x="83.1" y="42.9">1</text>
<text x="104.7" y="42.9">1</text>
<text x="243.1" y="42.9">4</text>
<text x="243.1" y="45.5">5</text>
<text x="243.1" y="48">6</text>
<text x="243.1" y="50.5">7</text>
<text x="243.1" y="53.1">8</text>
<text x="80.6" y="69.6">7</text>
<text x="110.4" y="69.6">17</text>
<text x="179.6" y="69.6">3</text>
<text x="186.4" y="69.3" transform="rotate(-90 186.4 69.3)">8</text>
<text x="80" y="72.1">10</text>
<text x="110.4" y="72.1">12</text>
<text x="179.6" y="74.7">2</text>
<text x="186.4" y="76.9" transform="rotate(-90 186.4 76.9)">4</text>
<text x="192.3" y="72.1">1</text>
<text x="110.4" y="78.5">13</text>
<text x="110.4" y="81">14</text>
<text x="80" y="88.6">11</text>
<text x="110.4" y="88.6">15</text>
<text x="128.8" y="88.6">1</text>
<text x="110.4" y="91.2">16</text>
<text x="111.1" y="93.7">1</text>
<text x="128.8" y="91.2">2</text>
<text x="128.8" y="93.7">3</text>
<text x="80.6" y="101.3">8</text>
<text x="111.1" y="96.3">2</text>
<text x="111.1" y="98.8">3</text>
<text x="111.1" y="101.3">4</text>
<text x="128.8" y="96.3">4</text>
<text x="128.8" y="98.8">5</text>
<text x="128.8" y="101.3">6</text>
<text x="80.6" y="106.4">9</text>
<text x="111.1" y="103.9">5</text>
<text x="111.1" y="106.4">6</text>
<text x="128.8" y="103.9">7</text>
<text x="128.8" y="106.4">8</text>
<text x="179.6" y="102.6">5</text>
<text x="179.6" y="107.7">6</text>
<text x="192.3" y="105.2">7</text>
<text x="80" y="131.8">10</text>
<text x="80.6" y="129.3">7</text>
<text x="110.4" y="131.8">12</text>
<text x="110.4" y="129.3">17</text>
<text x="110.4" y="138.2">13</text>
<text x="110.4" y="140.7">14</text>
<text x="80" y="148.3">11</text>
<text x="110.4" y="148.3">15</text>
<text x="128.8" y="148.3">1</text>
<text x="110.4" y="150.9">16</text>
<text x="111.1" y="153.4">1</text>
<text x="111.1" y="156">2</text>
<text x="128.8" y="150.9">2</text>
<text x="128.8" y="153.4">3</text>
<text x="128.8" y="156">4</text>
<text x="80.6" y="161">8</text>
<text x="111.1" y="158.5">3</text>
<text x="111.1" y="161">4</text>
<text x="128.8" y="158.5">5</text>
<text x="128.8" y="161">6</text>
<text x="80.6" y="166.1">9</text>
<text x="111.1" y="163.6">5</text>
<text x="111.1" y="166.1">6</text>
<text x="128.8" y="163.6">7</text>
<text x="128.8" y="166.1">8</text>
</g>
<g font-size="1.8" fill="#006464">
<text x="85.7" y="31.3">5VB</text>
<text x="104.7" y="35.3">4</text>
<text x="107.3" y="31.3">5VB</text>
<text x="136.5" y="30.1">5VB</text>
<text x="161.9" y="32.6">5VB</text>
<text x="172.1" y="32.6">5VB</text>
<text x="200.1" y="32.6">MCP4728T-E_UN</text>
<text x="205.7" y="30.1">U601</text>
<text x="246.6" y="36.4">1</text>
<text x="246.6" y="39">2</text>
<text x="246.6" y="41.5">3</text>
<text x="191.2" y="42.8">5VB</text>
<text x="246.6" y="44">4</text>
<text x="246.6" y="46.6">5</text>
<text x="88.5" y="50.1">GNDB</text>
<text x="110.1" y="50.1">GNDB</text>
<text x="169.8" y="50.1">GNDB</text>
<text x="246.6" y="49.1">6</text>
<text x="246.6" y="51.7">7</text>
<text x="196.5" y="57.8">GNDB</text>
<text x="246.6" y="54.2">8</text>
<text x="73" y="65.6">5VB</text>
<text x="89.8" y="65.6">TLA2528IRTER</text>
<text x="93.9" y="63.1">U603</text>
<text x="184.2" y="63.1">12VB</text>
<text x="239.6" y="61.6">GNDB</text>
<text x="33.7" y="66.9">5VB</text>
<text x="43.8" y="66.9">5VB</text>
<text x="84.3" y="70.7">AVDD</text>
<text x="106.1" y="70.7">EP</text>
<text x="84.3" y="73.3">DVDD</text>
<text x="105.9" y="73.3">NC</text>
<text x="117.7" y="75.5">GNDB</text>
<text x="104.9" y="82.1">SDA</text>
<text x="105" y="79.6">SCL</text>
<text x="187.6" y="83.2">GNDB</text>
<text x="41.5" y="84.4">GNDB</text>
<text x="84.3" y="89.8">ADDR</text>
<text x="97.3" y="89.8">AIN0/GPIO0</text>
<text x="132.3" y="89.8">1</text>
<text x="204.1" y="88.2">GNDB</text>
<text x="97.3" y="94.8">AIN2/GPIO2</text>
<text x="97.3" y="92.3">AIN1/GPIO1</text>
<text x="132.3" y="92.3">2</text>
<text x="132.3" y="94.8">3</text>
<text x="97.3" y="97.4">AIN3/GPIO3</text>
<text x="97.3" y="99.9">AIN4/GPIO4</text>
<text x="132.3" y="97.4">4</text>
<text x="132.3" y="99.9">5</text>
<text x="164.7" y="97.1">GNDB</text>
<text x="64.4" y="104.7">GNDB</text>
<text x="84.3" y="102.5">DECAP</text>
<text x="84.3" y="107.5">GND</text>
<text x="97.3" y="102.5">AIN5/GPIO5</text>
<text x="97.3" y="105">AIN6/GPIO6</text>
<text x="97.3" y="107.5">AIN7/GPIO7</text>
<text x="132.3" y="102.5">6</text>
<text x="132.3" y="105">7</text>
<text x="132.3" y="107.5">8</text>
<text x="77.1" y="116.2">GNDB</text>
<text x="33.7" y="124.1">5VB</text>
<text x="43.8" y="124.1">5VB</text>
<text x="73" y="125.3">5VB</text>
<text x="89.8" y="125.3">TLA2528IRTER</text>
<text x="93.9" y="122.8">U604</text>
<text x="204.1" y="122.5">GNDB</text>
<text x="84.3" y="130.4">AVDD</text>
<text x="106.1" y="130.4">EP</text>
<text x="164.7" y="126.3">GNDB</text>
<text x="84.3" y="132.9">DVDD</text>
<text x="105.9" y="132.9">NC</text>
<text x="117.7" y="135.2">GNDB</text>
<text x="41.5" y="141.6">GNDB</text>
<text x="104.9" y="141.8">SDA</text>
<text x="105" y="139.3">SCL</text>
<text x="84.3" y="149.5">ADDR</text>
<text x="97.3" y="149.5">AIN0/GPIO0</text>
<text x="132.3" y="149.5">1</text>
<text x="97.3" y="154.5">AIN2/GPIO2</text>
<text x="97.3" y="152">AIN1/GPIO1</text>
<text x="132.3" y="152">2</text>
<text x="132.3" y="154.5">3</text>
<text x="97.3" y="157.1">AIN3/GPIO3</text>
<text x="97.3" y="159.6">AIN4/GPIO4</text>
<text x="132.3" y="157.1">4</text>
<text x="132.3" y="159.6">5</text>
<text x="64.4" y="164.4">GNDB</text>
<text x="84.3" y="162.2">DECAP</text>
<text x="84.3" y="167.2">GND</text>
<text x="97.3" y="162.2">AIN5/GPIO5</text>
<text x="97.3" y="164.7">AIN6/GPIO6</text>
<text x="97.3" y="167.2">AIN7/GPIO7</text>
<text x="132.3" y="162.2">6</text>
<text x="132.3" y="164.7">7</text>
<text x="132.3" y="167.2">8</text>
<text x="77.1" y="175.9">GNDB</text>
</g>
<g font-size="1.8" fill="#0f0f0f">
<text x="231.1" y="35.2">OUTA_10V</text>
<text x="221" y="41.6">OUTB</text>
<text x="221.1" y="39">OUTA</text>
<text x="231.1" y="37.8">OUTB_10V</text>
<text x="236.2" y="40.3">OUTC</text>
<text x="221" y="46.6">OUTD</text>
<text x="221" y="44.1">OUTC</text>
<text x="236.2" y="42.8">OUTD</text>
<text x="172.7" y="69.5">OUTA</text>
<text x="206.5" y="72">OUTA_10V</text>
<text x="55.9" y="78.4">decap</text>
<text x="69.8" y="101.3">decap</text>
<text x="172.7" y="102.5">OUTB</text>
<text x="206.3" y="105.1">OUTB_10V</text>
<text x="55.9" y="138.1">decap</text>
<text x="69.8" y="160.9">decap</text>
</g>
<g font-size="1.8" fill="#725600">
<text x="89.1" y="39">SCL</text>
<text x="89.1" y="41.5">SDA</text>
<text x="110.7" y="39">SCL</text>
<text x="110.7" y="41.5">SDA</text>
<text x="186.5" y="40.2">SDA</text>
<text x="186.6" y="37.7">SCL</text>
<text x="126.9" y="49.1">SCL</text>
<text x="137" y="49.1">SDA</text>
<text x="120.8" y="82.1">SDA</text>
<text x="120.8" y="79.6">SCL</text>
<text x="120.8" y="139.3">SCL</text>
<text x="120.8" y="141.8">SDA</text>
</g>
<g font-size="1.8" fill="#840084">
<text x="135.9" y="42.8">4.7k</text>
<text x="146.1" y="42.8">4.7k</text>
<text x="205.7" y="79.6">2.2k</text>
<text x="60.8" y="86">0</text>
<text x="167.1" y="88.5">10k</text>
<text x="188.7" y="88.5">10k</text>
<text x="205.7" y="113.9">2.2k</text>
<text x="167.1" y="117.7">10k</text>
<text x="188.7" y="117.7">10k</text>
<text x="66.1" y="145.9" transform="rotate(-90 66.1 145.9)">100k</text>
</g>
<g font-size="1.8" fill="#a1a1a1">
<text x="60.8" y="96.1">0</text>
<text x="60.8" y="155.8">0</text>
</g>
<g font-size="1.4" fill="#a90000">
<text x="197.5" y="36.6">2</text>
<text x="197.5" y="39.1">3</text>
<text x="197.5" y="41.7">4</text>
<text x="217.8" y="39.1">6</text>
<text x="217.8" y="41.7">7</text>
<text x="197.5" y="46.7">1</text>
<text x="197.5" y="44.2">5</text>
<text x="217.8" y="44.2">8</text>
<text x="217.8" y="46.7">9</text>
<text x="197" y="49.3">10</text>
</g>
<g font-size="1.4" fill="#006464">
<text x="200.4" y="37.6">SCL</text>
<text x="200.4" y="40.1">SDA</text>
<text x="211.3" y="40.1">VOUTA</text>
<text x="200.4" y="47.7">VDD</text>
<text x="200.4" y="42.6">*LDAC</text>
<text x="200.4" y="45.2">RDY/*BSY</text>
<text x="211.1" y="42.6">VOUTB</text>
<text x="211.1" y="45.2">VOUTC</text>
<text x="211.1" y="47.7">VOUTD</text>
<text x="200.4" y="50.3">VSS</text>
</g>
</svg>
